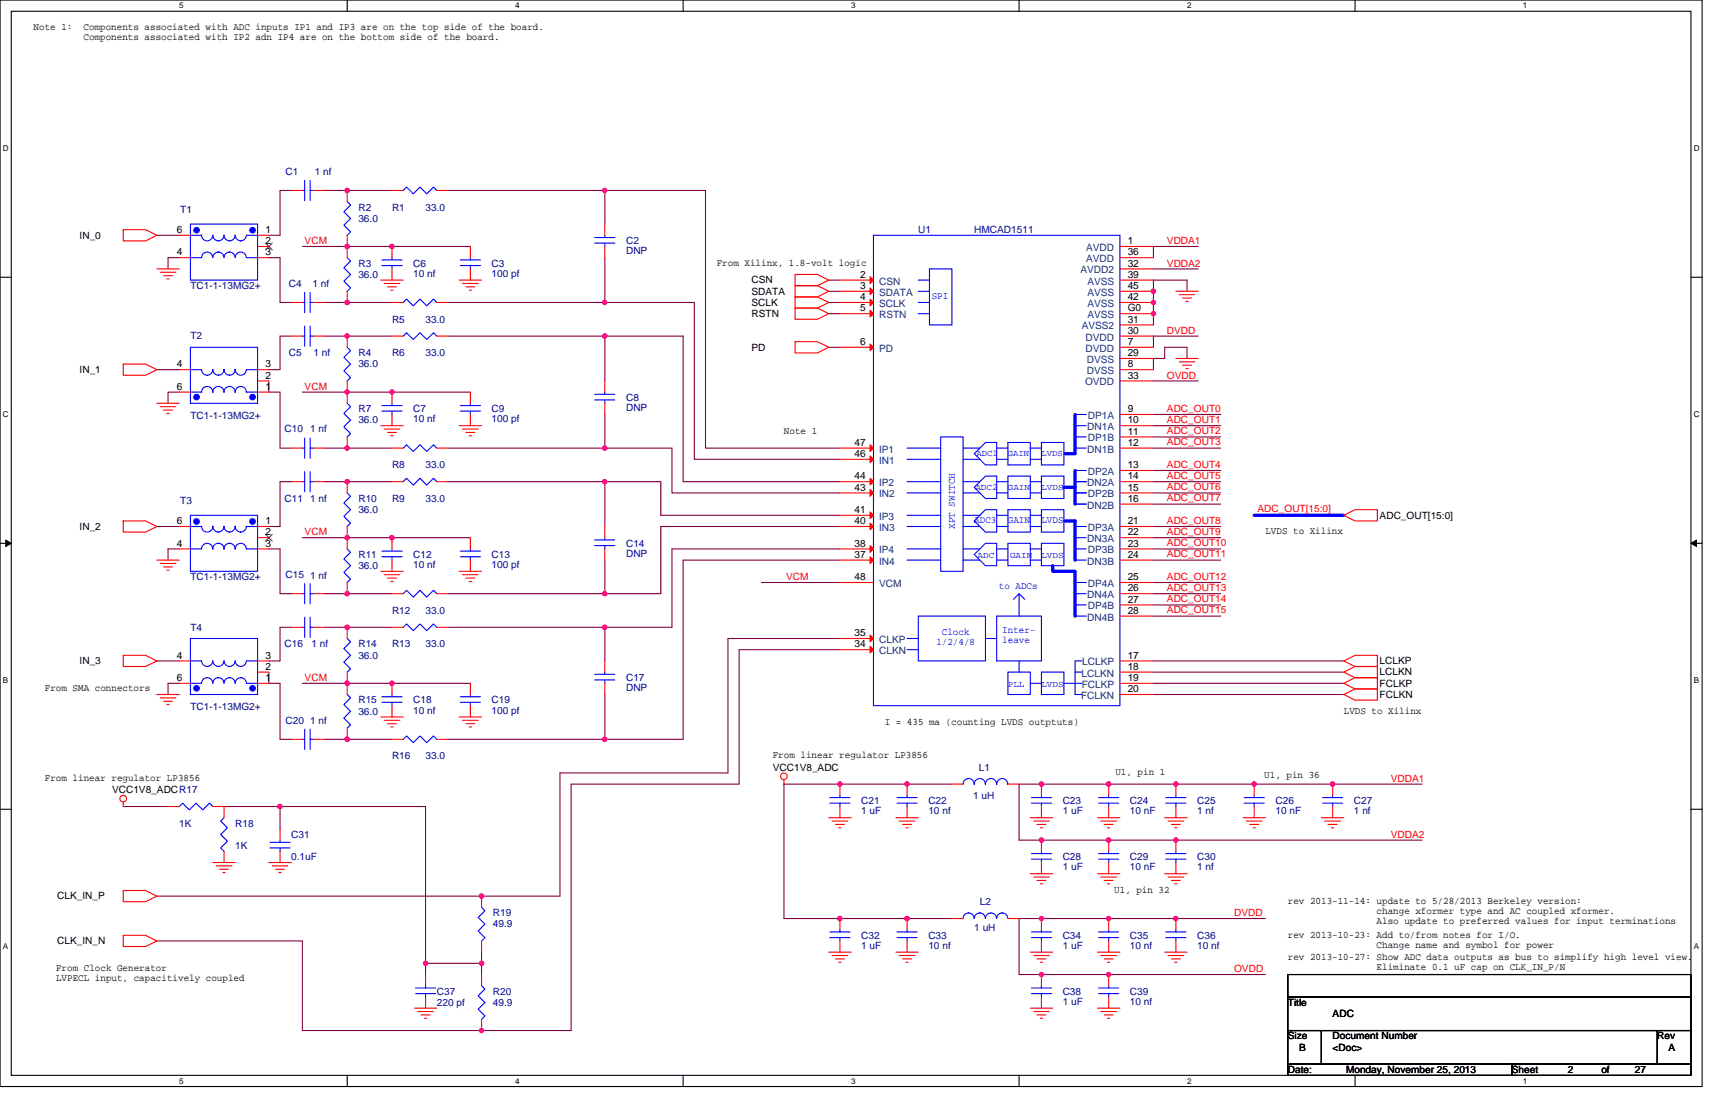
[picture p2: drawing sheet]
<svg xmlns="http://www.w3.org/2000/svg" width="432mm" height="279mm" viewBox="0 0 432 279" stroke-linecap="round" stroke-linejoin="round" font-family="sans-serif">
<path d="M0 0h428.6v273.5h-428.6zM2.8 2.8h422.9v267.9h-422.9z" fill="none" stroke="#000" stroke-width=".28"/>
<g fill="#fff">
<path d="M45.1 .3h1.1v2.3h-1.1z"/>
<path d="M45.1 271h1.1v2.2h-1.1z"/>
</g>
<path d="M87.4 0v2.8M87.4 270.7v2.8" fill="none" stroke="#000" stroke-width=".28"/>
<g fill="#fff">
<path d="M129.7 .3h1.1v2.3h-1.1z"/>
<path d="M129.7 271h1.1v2.2h-1.1z"/>
</g>
<path d="M172 0v2.8M172 270.7v2.8" fill="none" stroke="#000" stroke-width=".28"/>
<g fill="#fff">
<path d="M214.3 .3h1.1v2.3h-1.1z"/>
<path d="M214.3 271h1.1v2.2h-1.1z"/>
</g>
<path d="M256.6 0v2.8M256.6 270.7v2.8" fill="none" stroke="#000" stroke-width=".28"/>
<g fill="#fff">
<path d="M298.9 .3h1.1v2.3h-1.1z"/>
<path d="M298.9 271h1.1v2.2h-1.1z"/>
</g>
<path d="M341.2 0v2.8M341.2 270.7v2.8" fill="none" stroke="#000" stroke-width=".28"/>
<g fill="#fff">
<path d="M383.5 .3h1.1v2.3h-1.1z"/>
<path d="M383.5 271h1.1v2.2h-1.1z"/>
<path d="M.7 36.3h1.5v2.3h-1.5z"/>
<path d="M426.5 36.3h1.4v2.3h-1.4z"/>
<path d="M.7 103.3h1.5v2.2h-1.5z"/>
<path d="M426.5 103.3h1.4v2.2h-1.4z"/>
</g>
<path d="M0 69.8h2.8M425.7 69.8h2.9" fill="none" stroke="#000" stroke-width=".28"/>
<g fill="#fff">
<path d="M.7 170.2h1.4v2.3h-1.4z"/>
<path d="M426.5 170.2h1.3v2.3h-1.3z"/>
</g>
<path d="M0 136.8h2.8M425.7 136.8h2.9" fill="none" stroke="#000" stroke-width=".28"/>
<path d="M1.4 135.9l1.4 .9-1.4 .8zM425.7 136.8l1.4-.9v1.7z" fill="#000" stroke="#000" stroke-width=".25"/>
<g fill="#fff">
<path d="M.7 237.2h1.4v2.2h-1.4z"/>
<path d="M426.4 237.2h1.4v2.2h-1.4z"/>
</g>
<path d="M0 203.7h2.8M425.7 203.7h2.9M324.3 245.3h101.4v5.7h-101.4zM324.3 251h101.4v8.4h-101.4zM324.3 259.4h8.4v8.5h-8.4zM332.7 259.4h84.6v8.5h-84.6zM417.3 259.4h8.4v8.5h-8.4zM324.3 267.9h56.3v2.8h-56.3zM380.6 267.9h45.1v2.8h-45.1z" fill="none" stroke="#000" stroke-width=".28"/>
<g fill="none" stroke="#800040" stroke-width=".28">
<path d="M39.5 59.2h5.6M73.3 47.9h-2.8v11.3h-2.8M81.8 47.9h16.9M112.8 47.9h39.5M152.3 47.9v8.5M152.3 47.9h25.3v64.9h33.9M45.1 64.9h-2.8v2.8M67.7 64.9h2.8v11.2h2.8M76.1 62h42.3M98.7 76.1h-16.9M112.8 76.1h39.5M152.3 76.1h22.5v39.5h36.7"/>
<path d="M152.3 64.9v11.2M208.7 73.3h2.8M208.7 70.5h2.8M208.7 76.1h2.8M208.7 79h2.8M290.4 67.7h11.3M298.9 73.3v-2.8h-8.5v11.3M301.7 62h-11.3v2.9M39.5 93h5.6M45.1 98.7h-2.8v2.8M67.7 95.9v2.8h2.8v14.1h2.8M73.3 84.6h-2.8v8.4h-2.8"/>
<path d="M76.1 98.7h42.3M98.7 84.6h-16.9M112.8 84.6h39.5M152.3 84.6h19.7v36.6h39.5M152.3 84.6v11.3M208.7 87.4h2.8M290.4 95.9h11.3M298.9 90.2v-2.8h-5.7v2.8h-2.8v2.8M301.7 84.6h-11.3v2.8M98.7 112.8h-16.9M112.8 112.8h39.5M152.3 112.8h16.9v11.3h42.3"/>
<path d="M152.3 104.3v8.5M290.4 104.3h16.9M290.4 107.1h16.9M290.4 110h16.9M290.4 112.8h16.9M290.4 118.4h16.9M39.5 132.5h5.6M45.1 138.2h-2.8v2.8M67.7 138.2h2.8v11.2h2.8M73.3 121.2h-2.8v11.3h-2.8M76.1 135.3h42.3M81.8 121.2h16.9"/>
<path d="M112.8 121.2h39.5M152.3 121.2h14.1v8.5h45.1M152.3 121.2v11.3M211.5 138.2h-42.3v19.7h-16.9M211.5 132.5h-45.1v16.9h-14.1M290.4 121.2h16.9M290.4 124.1h16.9M290.4 126.9h16.9M290.4 132.5h16.9M290.4 135.3h16.9M290.4 138.2h16.9M73.3 157.9h-2.8v8.5h-2.8"/>
<path d="M81.8 149.4h16.9M98.7 157.9h-16.9M112.8 149.4h39.5M112.8 157.9h39.5M152.3 141v8.4M152.3 157.9v8.5M191.7 146.6h19.8M211.5 141h-39.5v45.1h-19.7M290.4 141h16.9M290.4 146.6h16.9M290.4 149.4h16.9M290.4 152.3h16.9"/>
<path d="M290.4 155.1h16.9M39.5 166.4h5.6M45.1 172h-2.8v2.8M67.7 169.2v2.8h2.8v14.1h2.8M118.4 172h-42.3M152.3 174.8v11.3M211.5 163.5h-25.4v33.9h-42.3v62h-67.7v-22.5h-36.6M211.5 160.7h-28.2v33.9h-42.3v31h-101.5M290.4 166.4h47.9M290.4 169.2h47.9M290.4 172h47.9M290.4 174.8h47.9"/>
<path d="M81.8 186.1h16.9M112.8 186.1h39.5M239.7 197.4h-42.3v33.8h42.3M358.1 197.4h-101.5v14.1h101.5M31 203h11.3M56.4 203h50.7v39.5M70.5 203v5.7M121.2 239.7v2.8M318.6 231.2h-62v14.1h62M107.1 242.5h14.1M107.1 242.5v2.8M121.2 242.5v2.8"/>
</g>
<g fill="#f0f" stroke="#f0f" stroke-width=".28">
<circle cx="121.2" cy="242.5" r=".56"/>
<circle cx="107.1" cy="242.5" r=".56"/>
<circle cx="121.2" cy="225.5" r=".55"/>
<circle cx="121.2" cy="259.4" r=".55"/>
<circle cx="290.4" cy="76.1" r=".55"/>
<circle cx="290.4" cy="78.9" r=".55"/>
<circle cx="228.4" cy="197.4" r=".56"/>
<circle cx="211.5" cy="197.4" r=".55"/>
<circle cx="152.2" cy="47.9" r=".55"/>
<circle cx="152.2" cy="76.1" r=".55"/>
<circle cx="152.2" cy="112.8" r=".55"/>
<circle cx="152.2" cy="84.6" r=".55"/>
<circle cx="152.2" cy="121.2" r=".55"/>
<circle cx="152.2" cy="149.4" r=".55"/>
<circle cx="152.2" cy="157.9" r=".56"/>
<circle cx="152.2" cy="186.1" r=".56"/>
<circle cx="279.1" cy="197.4" r=".55"/>
<circle cx="262.2" cy="197.4" r=".55"/>
<circle cx="296" cy="197.4" r=".55"/>
<circle cx="315.8" cy="197.4" r=".55"/>
<circle cx="335.5" cy="197.4" r=".55"/>
<circle cx="279.1" cy="211.5" r=".55"/>
<circle cx="262.2" cy="211.5" r=".55"/>
<circle cx="228.4" cy="231.2" r=".56"/>
<circle cx="211.5" cy="231.2" r=".55"/>
<circle cx="279.1" cy="231.2" r=".55"/>
<circle cx="262.2" cy="231.2" r=".55"/>
<circle cx="296" cy="231.2" r=".55"/>
<circle cx="279.1" cy="245.3" r=".55"/>
<circle cx="262.2" cy="245.3" r=".55"/>
<circle cx="290.4" cy="73.3" r=".56"/>
<circle cx="296" cy="211.5" r=".55"/>
<circle cx="87.4" cy="98.7" r=".56"/>
<circle cx="87.4" cy="84.6" r=".56"/>
<circle cx="87.4" cy="149.4" r=".56"/>
<circle cx="87.4" cy="157.9" r=".57"/>
<circle cx="87.4" cy="186.1" r=".57"/>
<circle cx="98.7" cy="62" r=".55"/>
<circle cx="87.4" cy="62" r=".56"/>
<circle cx="87.4" cy="47.9" r=".56"/>
<circle cx="87.4" cy="76.1" r=".56"/>
<circle cx="98.7" cy="98.7" r=".55"/>
<circle cx="87.4" cy="112.8" r=".56"/>
<circle cx="98.7" cy="135.3" r=".55"/>
<circle cx="87.4" cy="121.2" r=".56"/>
<circle cx="87.4" cy="135.3" r=".56"/>
<circle cx="70.5" cy="203" r=".55"/>
<circle cx="98.7" cy="172" r=".56"/>
<circle cx="87.4" cy="172" r=".57"/>
</g>
<path d="M270.7 104.3v9.9h-2.6M270.7 118.4v8.5M267.9 122.7h2.8M268.1 131.1h2.6v9.9M315.8 129.7h22.5M265 142.4v1.4h5.7v11.3" fill="none" stroke="#00f" stroke-width=".83"/>
<g fill="none" stroke="#f00" stroke-width=".28">
<path d="M31 57.8h5.7l2.8 1.4-2.8 1.4h-5.7zM45.1 59.2h2.8M64.9 59.2h2.8M73.3 47.9h2.8M79 47.9h2.8M87.4 47.9v2.9M87.4 59.2v5.7M98.7 47.9h2.8M110 47.9h2.8M152.3 56.4v2.8M39.5 67.7h5.6M40.3 68.5h4"/>
<path d="M41.2 69.4h2.2M42 70.2h.6M45.1 64.9h2.8M64.9 64.9h2.8M64.9 62h2.8M73.3 76.1h2.8M79 76.1h2.8M87.4 73.3v2.8M95.9 70.5h5.6M96.7 71.4h4M97.6 72.2h2.2M98.4 73h.6"/>
<path d="M98.7 62v2.9M98.7 67.7v2.8M98.7 76.1h2.8M110 76.1h2.8M115.6 70.5h5.6M116.5 71.4h3.9M117.3 72.2h2.2M118.2 73h.5M118.4 62v2.9M118.4 67.7v2.8M152.3 62v2.9M200.2 69.1h5.6l2.9 1.4-2.9 1.4h-5.6z"/>
<path d="M200.2 71.9h5.6l2.9 1.4-2.9 1.4h-5.6zM200.2 74.7h5.6l2.9 1.4-2.9 1.5h-5.6zM200.2 77.6h5.6l2.9 1.4-2.9 1.4h-5.6zM211.5 70.5h8.4M211.5 73.3h8.4M211.5 76.1h8.4M211.5 79h8.4M282 70.5h8.4M282 73.3h8.4M282 62h8.4M282 64.9h8.4M282 67.7h8.4"/>
<path d="M282 76.1h8.4M282 79h8.4M296.1 73.3h5.6M296.9 74.2h3.9M297.8 75h2.2M298.6 75.9h.5M31 91.7h5.7l2.8 1.3-2.8 1.5h-5.7zM45.1 98.7h2.8M45.1 93h2.8M64.9 98.7h2.8M64.9 93h2.8M64.9 95.9h2.8"/>
<path d="M73.3 84.6h2.8M79 84.6h2.8M87.4 95.9v5.6M87.4 84.6v2.8M98.7 98.7v2.8M98.7 84.6h2.8M110 84.6h2.8M118.4 98.7v2.8M152.3 95.9v2.8M200.2 86h5.6l2.9 1.4-2.9 1.4h-5.6zM211.5 87.4h8.4M282 81.8h8.4"/>
<path d="M282 84.6h8.4M282 90.2h8.4M282 93h8.4M282 87.4h8.4M282 95.9h8.4M296.1 90.2h5.6M296.9 91.1h3.9M297.8 91.9h2.2M298.6 92.8h.5M39.5 101.5h5.6M40.3 102.4h4M41.2 103.2h2.2"/>
<path d="M42 104.1h.6M73.3 112.8h2.8M79 112.8h2.8M87.4 110v2.8M95.9 107.1h5.6M96.7 108h4M97.6 108.8h2.2M98.4 109.7h.6M98.7 104.3v2.8M98.7 112.8h2.8M110 112.8h2.8M115.6 107.1h5.6"/>
<path d="M116.5 108h3.9M117.3 108.8h2.2M118.2 109.7h.5M118.4 104.3v2.8M152.3 101.5v2.8M211.5 112.8h8.4M211.5 115.6h8.4M282 104.3h8.4M282 107.1h8.4M282 110h8.4M282 112.8h8.4M282 118.4h8.4"/>
<path d="M31 131.1h5.7l2.8 1.4-2.8 1.4h-5.7zM45.1 132.5h2.8M45.1 138.2h2.8M64.9 132.5h2.8M64.9 138.2h2.8M64.9 135.3h2.8M73.3 121.2h2.8M79 121.2h2.8M87.4 121.2v2.9M87.4 132.5v5.7M98.7 135.3v2.9M98.7 121.2h2.8"/>
<path d="M110 121.2h2.8M118.4 135.3v2.9M152.3 132.5v2.8M152.3 138.2v2.8M211.5 124.1h8.4M211.5 138.2h8.4M211.5 132.5h8.4M211.5 129.7h8.4M211.5 121.2h8.4M282 121.2h8.4M282 124.1h8.4M282 126.9h8.4"/>
<path d="M282 132.5h8.4M282 135.3h8.4M282 138.2h8.4M338.3 129.7l2.9-1.4h5.6v2.8h-5.6zM39.5 141h5.6M40.3 141.8h4M41.2 142.7h2.2M42 143.5h.6M73.3 157.9h2.8M73.3 149.4h2.8M79 157.9h2.8M79 149.4h2.8"/>
<path d="M87.4 146.6v2.8M87.4 157.9v2.8M95.9 143.8h5.6M96.7 144.7h4M97.6 145.5h2.2M98.4 146.3h.6M98.7 141v2.8M98.7 157.9h2.8M98.7 149.4h2.8M110 157.9h2.8M110 149.4h2.8M115.6 143.8h5.6"/>
<path d="M116.5 144.7h3.9M117.3 145.5h2.2M118.2 146.3h.5M118.4 141v2.8M211.5 141h8.4M211.5 146.6h8.4M282 141h8.4M282 146.6h8.4M282 149.4h8.4M282 152.3h8.4M282 155.1h8.4M31 165h5.7l2.8 1.4-2.8 1.4h-5.7z"/>
<path d="M39.5 174.8h5.6M40.3 175.7h4M41.2 176.5h2.2M42 177.4h.6M45.1 172h2.8M45.1 166.4h2.8M64.9 172h2.8M64.9 166.4h2.8M64.9 169.2h2.8M87.4 169.2v5.6M98.7 172v2.8M98.7 177.6v2.9"/>
<path d="M118.4 172v2.8M118.4 177.6v2.9M152.3 166.4v2.8M152.3 172v2.8M211.5 160.7h8.4M211.5 163.5h8.4M282 169.2h8.4M282 172h8.4M282 166.4h8.4M282 174.8h8.4M338.3 166.4l2.9-1.4h5.6v2.8h-5.6zM338.3 169.2l2.9-1.4h5.6v2.8h-5.6z"/>
<path d="M338.3 172l2.9-1.4h5.6v2.8h-5.6zM338.3 174.8l2.9-1.4h5.6v2.8h-5.6zM73.3 186.1h2.8M79 186.1h2.8M87.4 183.3v2.8M95.9 180.5h5.6M96.7 181.3h4M97.6 182.2h2.2M98.4 183h.6M98.7 186.1h2.8M110 186.1h2.8M115.6 180.5h5.6"/>
<path d="M116.5 181.3h3.9M117.3 182.2h2.2M118.2 183h.5M197.4 196.3v1.1M211.5 197.4v2.8M228.4 197.4v2.8M239.7 197.4h2.8M253.8 197.4h2.8M262.2 197.4v2.8M279.1 197.4v2.8M296.1 197.4v2.8M315.8 197.4v2.8"/>
<path d="M335.5 197.4v2.8M31 201.9v1.1M42.3 203h2.8M53.6 203h2.8v2.8M53.6 217.1h5.6M54.4 218h4M55.3 218.8h2.2M56.1 219.6h.6M56.4 214.3v2.8M67.7 217.1h5.6M68.5 218h4M69.4 218.8h2.2"/>
<path d="M70.2 219.6h.6M70.5 208.7v2.8M70.5 214.3v2.8M208.7 205.8h5.6M209.5 206.7h3.9M210.4 207.5h2.2M211.2 208.4h.6M211.5 203v2.8M225.6 205.8h5.6M226.4 206.7h4M227.3 207.5h2.2M228.1 208.4h.6"/>
<path d="M228.4 203v2.8M259.4 205.8h5.6M259.4 219.9h5.6M260.2 206.7h4M261.1 207.5h2.3M261.9 208.4h.6M262.2 211.5v2.8M262.2 217.1v2.8M262.2 203v2.8M276.3 205.8h5.7M276.3 219.9h5.7M277.2 206.7h3.9"/>
<path d="M278 207.5h2.3M278.8 208.4h.6M279.1 211.5v2.8M279.1 217.1v2.8M279.1 203v2.8M293.2 205.8h5.7M293.2 219.9h5.7M294.1 206.7h3.9M294.9 207.5h2.3M295.8 208.4h.5M296.1 211.5v2.8M296.1 217.1v2.8"/>
<path d="M296.1 203v2.8M313 205.8h5.6M313.8 206.7h4M314.7 207.5h2.2M315.5 208.4h.6M315.8 203v2.8M332.7 205.8h5.6M333.5 206.7h4M334.4 207.5h2.3M335.2 208.4h.6M335.5 203v2.8M31 224.2h5.7l2.8 1.4-2.8 1.4h-5.7z"/>
<path d="M31 235.4h5.7l2.8 1.5-2.8 1.4h-5.7zM121.2 225.6v2.8M121.2 236.9v2.8M208.7 239.7h5.6M211.5 231.2v2.8M211.5 236.9v2.8M225.6 239.7h5.6M228.4 231.2v2.8M228.4 236.9v2.8M239.7 231.2h2.8M253.8 231.2h2.8M259.4 239.7h5.6"/>
<path d="M260.2 220.8h4M261.1 221.6h2.3M261.9 222.5h.6M262.2 231.2v2.8M262.2 236.9v2.8M276.3 239.7h5.7M277.2 220.8h3.9M278 221.6h2.3M278.8 222.5h.6M279.1 231.2v2.8M279.1 236.9v2.8M293.2 239.7h5.7"/>
<path d="M294.1 220.8h3.9M294.9 221.6h2.3M295.8 222.5h.5M296.1 231.2v2.8M296.1 236.9v2.8M104.3 253.8h5.7M105.2 254.6h3.9M106 255.5h2.3M106.9 256.3h.5M107.1 245.3v2.8M107.1 251v2.8M121.2 245.3v2.8"/>
<path d="M121.2 256.6v2.8M209.5 240.5h3.9M210.4 241.4h2.2M211.2 242.2h.6M226.4 240.5h4M227.3 241.4h2.2M228.1 242.2h.6M259.4 253.8h5.6M260.2 254.6h4M260.2 240.5h4M261.1 255.5h2.3M261.1 241.4h2.3"/>
<path d="M261.9 256.3h.6M261.9 242.2h.6M262.2 245.3v2.8M262.2 251v2.8M276.3 253.8h5.7M277.2 240.5h3.9M277.2 254.6h3.9M278 241.4h2.3M278 255.5h2.3M278.8 242.2h.6M278.8 256.3h.6M279.1 245.3v2.8"/>
<path d="M279.1 251v2.8M294.1 240.5h3.9M294.9 241.4h2.3M295.8 242.2h.5"/>
<circle cx="197.4" cy="195.4" r=".84"/>
<circle cx="31" cy="201" r=".84"/>
</g>
<g fill="none" stroke="#00f" stroke-width=".28">
<path d="M47.9 56.4h17v14.1h-17zM62 59.2a1.42 1.42 0 0 1-1.4 1.4 1.43 1.43 0 0 1-1.4-1.4 1.41 1.41 0 0 1-1.4 1.4 1.44 1.44 0 0 1-1.4-1.4 1.41 1.41 0 0 1-1.4 1.4 1.44 1.44 0 0 1-1.4-1.4 1.41 1.41 0 0 1-1.4 1.4 1.41 1.41 0 0 1-1.4-1.4h-2.9M62 59.2h2.9M76.1 47.9h.6M76.7 45.4v5.1M78.1 47.9h.9M78.1 45.4v5.1M87.4 50.8l.9 .8-1.7 1.7 1.7 1.7-1.7 1.7 1.7 1.7-.9 .8M101.5 47.9l.9-.8 1.7 1.7 1.6-1.7 1.7 1.7 1.7-1.7 .9 .8M149.7 59.8h5.1M152.3 59.2v.6M219.9 59.2h62.1v118.4h-62.1z"/>
<path d="M62 64.8a1.41 1.41 0 0 0-1.4-1.3 1.41 1.41 0 0 0-1.4 1.3 1.4 1.4 0 0 0-1.4-1.3 1.4 1.4 0 0 0-1.4 1.3 1.4 1.4 0 0 0-1.4-1.3 1.4 1.4 0 0 0-1.4 1.3 1.41 1.41 0 0 0-1.4-1.3 1.41 1.41 0 0 0-1.4 1.3l-2.9 .1M62 64.9h2.9M76.1 76.1h.6M76.7 73.6v5.1M78.1 76.1h.9M78.1 73.6v5.1M87.4 64.9l.9 .8-1.7 1.7 1.7 1.7-1.7 1.7 1.7 1.7-.9 .8M96.2 66.8h5M96.2 65.4h5M98.7 64.9v.5M98.7 66.8v.9M101.5 76.1l.9-.8 1.7 1.7 1.6-1.7 1.7 1.7 1.7-1.7 .9 .8"/>
<path d="M115.9 66.8h5.1M115.9 65.4h5.1M118.4 64.9v.5M118.4 66.8v.9M149.7 61.2h5.1M152.3 61.2v.8M231.2 70.5h2.8M231.2 73.3h2.8M231.2 76.1h2.8M231.2 79h2.8M234 67.7h5.7v14.1h-5.7zM47.9 87.4h17v14.1h-17z"/>
<path d="M62 98.7a1.39 1.39 0 0 0-1.4-1.4 1.38 1.38 0 0 0-1.4 1.4 1.4 1.4 0 0 0-1.4-1.4 1.38 1.38 0 0 0-1.4 1.4 1.4 1.4 0 0 0-1.4-1.4 1.38 1.38 0 0 0-1.4 1.4 1.41 1.41 0 0 0-1.4-1.4 1.41 1.41 0 0 0-1.4 1.4h-2.9M62 93a1.4 1.4 0 0 1-1.4 1.4 1.4 1.4 0 0 1-1.4-1.4 1.41 1.41 0 0 1-1.4 1.4 1.4 1.4 0 0 1-1.4-1.4 1.41 1.41 0 0 1-1.4 1.4 1.4 1.4 0 0 1-1.4-1.4 1.41 1.41 0 0 1-1.4 1.4 1.41 1.41 0 0 1-1.4-1.4h-2.9M62 93h2.9M62 98.7h2.9M76.1 84.6h.6M76.7 82.1v5M78.1 84.6h.9M78.1 82.1v5M87.4 87.4l.9 .9-1.7 1.7 1.7 1.7-1.7 1.6 1.7 1.7-.9 .9M101.5 84.6l.9-.8 1.7 1.6 1.6-1.6 1.7 1.6 1.7-1.6 .9 .8M149.7 99.3h5.1M152.3 98.7v.6"/>
<path d="M76.1 112.8h.6M76.7 110.3v5M76.7 118.7v5.1M78.1 112.8h.9M78.1 110.3v5M78.1 118.7v5.1M87.4 101.5l.9 .9-1.7 1.7 1.7 1.6-1.7 1.7 1.7 1.7-.9 .9M96.2 103.5h5M96.2 102.1h5M98.7 101.5v.6M98.7 103.5v.8M101.5 112.8l.9-.8 1.7 1.6 1.6-1.6 1.7 1.6 1.7-1.6 .9 .8"/>
<path d="M115.9 103.5h5.1M115.9 102.1h5.1M118.4 101.5v.6M118.4 103.5v.8M149.7 100.7h5.1M152.3 100.7v.8M228.4 112.8h8.5M228.4 115.6h8.5M236.9 110h5.6v33.8h-5.6zM242.5 112.8h4.2M242.5 115.6h4.2M245.3 114.2l2.8-2.8h2.9v5.6h-2.9z"/>
<path d="M251 112.8h2.8M251 115.6h2.8M253.8 119.8h5.6v5.7h-5.6zM253.8 111.4h5.6v5.6h-5.6zM259.4 115.6h2.8M259.4 112.8h2.8M262.2 111.4h5.7v5.6h-5.7zM262.2 119.8h5.7v5.7h-5.7zM270.7 104.3h2.8M270.7 112.8h2.8M270.7 110h2.8M270.7 107.1h2.8"/>
<path d="M270.7 118.4h2.8M47.9 129.7h17v14.1h-17zM62 138.2a1.4 1.4 0 0 0-1.4-1.4 1.4 1.4 0 0 0-1.4 1.4 1.4 1.4 0 0 0-1.4-1.4 1.38 1.38 0 0 0-1.4 1.4 1.4 1.4 0 0 0-1.4-1.4 1.38 1.38 0 0 0-1.4 1.4 1.41 1.41 0 0 0-1.4-1.4 1.41 1.41 0 0 0-1.4 1.4h-2.9M62 132.5a1.42 1.42 0 0 1-1.4 1.4 1.4 1.4 0 0 1-1.4-1.4 1.41 1.41 0 0 1-1.4 1.4 1.4 1.4 0 0 1-1.4-1.4 1.41 1.41 0 0 1-1.4 1.4 1.4 1.4 0 0 1-1.4-1.4 1.41 1.41 0 0 1-1.4 1.4 1.41 1.41 0 0 1-1.4-1.4h-2.9M62 138.2h2.9M62 132.5h2.9M76.1 121.2h.6M78.1 121.2h.9M87.4 124.1l.9 .8-1.7 1.7 1.7 1.7-1.7 1.7 1.7 1.7-.9 .8M87.4 138.2l.9 .8-1.7 1.7 1.7 1.7-1.7 1.7 1.7 1.7-.9 .8M96.2 138.7h5M98.7 138.2v.5"/>
<path d="M101.5 121.2l.9-.8 1.7 1.7 1.6-1.7 1.7 1.7 1.7-1.7 .9 .8M115.9 138.7h5.1M118.4 138.2v.5M149.7 137.3h5.1M149.7 135.9h5.1M152.3 135.3v.6M152.3 137.3v.9M228.4 121.2h8.5M228.4 124.1h8.5M228.4 129.7h8.5M228.4 132.5h8.5M228.4 138.2h8.5"/>
<path d="M242.5 121.2h4.2M242.5 124.1h4.2M242.5 129.7h4.2M242.5 132.5h4.2M242.5 138.2h4.2M245.3 139.6l2.8-2.8h2.9v5.6h-2.9zM245.3 122.7l2.8-2.9h2.9v5.7h-2.9zM248.1 128.3h2.9v5.6h-2.9l-2.8-2.8zM251 121.2h2.8M251 124.1h2.8M251 129.7h2.8M251 132.5h2.8"/>
<path d="M251 138.2h2.8M253.8 128.3h5.6v5.6h-5.6zM253.8 136.8h5.6v5.6h-5.6zM259.4 121.2h2.8M259.4 124.1h2.8M259.4 129.7h2.8M259.4 132.5h2.8M259.4 138.2h2.8M262.2 128.3h5.7v5.6h-5.7zM262.2 136.8h5.7v5.6h-5.7zM270.7 121.2h2.8M270.7 124.1h2.8"/>
<path d="M270.7 126.9h2.8M270.7 132.5h2.8M270.7 135.3h2.8M270.7 138.2h2.8M76.1 157.9h.6M76.1 149.4h.6M76.7 155.4v5M76.7 146.9v5.1M78.1 157.9h.9M78.1 149.4h.9M78.1 155.4v5M78.1 146.9v5.1"/>
<path d="M96.2 140.1h5M98.7 140.1v.9M101.5 157.9l.9-.8 1.7 1.7 1.6-1.7 1.7 1.7 1.7-1.7 .9 .8M101.5 149.4l.9-.8 1.7 1.7 1.6-1.7 1.7 1.7 1.7-1.7 .9 .8M115.9 140.1h5.1M118.4 140.1v.9M228.4 141h8.5M231.2 155.1h16.9v11.3h-16.9zM242.5 141h4.2M251 141h2.8M251 155.1h11.2v11.3h-11.2zM255.2 150.9l1.4-1.5v5.7"/>
<path d="M256.6 149.4l1.4 1.5M259.4 141h2.8M270.7 146.6h2.8M270.7 149.4h2.8M270.7 152.3h2.8M270.7 155.1h2.8M270.7 141h2.8M47.9 172h2.9M47.9 160.7h17v14.1h-17zM62 172a1.39 1.39 0 0 0-1.4-1.4 1.41 1.41 0 0 0-1.4 1.4 1.4 1.4 0 0 0-1.4-1.4 1.41 1.41 0 0 0-1.4 1.4 1.4 1.4 0 0 0-1.4-1.4 1.41 1.41 0 0 0-1.4 1.4 1.41 1.41 0 0 0-1.4-1.4 1.41 1.41 0 0 0-1.4 1.4M62 166.3a1.41 1.41 0 0 1-1.4 1.4 1.41 1.41 0 0 1-1.4-1.4 1.42 1.42 0 0 1-1.4 1.4 1.44 1.44 0 0 1-1.4-1.4 1.42 1.42 0 0 1-1.4 1.4 1.44 1.44 0 0 1-1.4-1.4 1.41 1.41 0 0 1-1.4 1.4 1.41 1.41 0 0 1-1.4-1.4l-2.9 .1M62 166.4h2.9"/>
<path d="M62 172h2.9M87.4 160.7l.9 .9-1.7 1.7 1.7 1.7-1.7 1.6 1.7 1.7-.9 .9M87.4 174.8l.9 .9-1.7 1.7 1.7 1.6-1.7 1.7 1.7 1.7-.9 .9M96.2 176.8h5M96.2 175.4h5M98.7 174.8v.6M98.7 176.8v.8M115.9 176.8h5.1M115.9 175.4h5.1M118.4 174.8v.6M118.4 176.8v.8M149.7 171.2h5.1"/>
<path d="M149.7 169.7h5.1M152.3 169.2v.5M152.3 171.2v.8M228.4 160.7h2.8M228.4 163.5h2.8M248.1 160.7h2.9M253.8 169.2h5.6v5.6h-5.6zM256.6 166.4v2.8M259.4 172h2.8M262.2 169.2h5.7v5.6h-5.7zM267.9 172h4.5M270.7 169.2h1.7"/>
<path d="M272.4 166.4h-1.7v8.4h1.7M76.1 186.1h.6M76.7 183.6v5M78.1 186.1h.9M78.1 183.6v5M101.5 186.1l.9-.8 1.7 1.6 1.6-1.6 1.7 1.6 1.7-1.6 .9 .8M242.5 197.4a1.38 1.38 0 0 1 1.4-1.4 1.4 1.4 0 0 1 1.4 1.4 1.38 1.38 0 0 1 1.4-1.4 1.4 1.4 0 0 1 1.4 1.4M248.1 197.4a1.41 1.41 0 0 1 1.4-1.4 1.41 1.41 0 0 1 1.4 1.4h.1a1.38 1.38 0 0 1 1.3-1.4 1.4 1.4 0 0 1 1.4 1.4M45.1 203l.9-.8 1.7 1.7 1.7-1.7 1.7 1.7 1.6-1.7 .9 .8M56.4 205.8l-.8 .9 1.7 1.7-1.7 1.7 1.7 1.7-1.7 1.6 .8 .9M68 213.4h5M68 212h5"/>
<path d="M70.5 211.5v.5M70.5 213.4v.9M208.9 202.2h5.1M208.9 200.8h5.1M211.5 200.2v.6M211.5 202.2v.8M225.8 202.2h5.1M225.8 200.8h5.1M228.4 200.2v.6M228.4 202.2v.8M259.7 216.3h5.1M259.7 214.9h5.1"/>
<path d="M259.7 202.2h5.1M259.7 200.8h5.1M262.2 214.3v.6M262.2 216.3v.8M262.2 200.2v.6M262.2 202.2v.8M276.6 216.3h5.1M276.6 214.9h5.1M276.6 202.2h5.1M276.6 200.8h5.1M279.1 214.3v.6M279.1 216.3v.8"/>
<path d="M279.1 200.2v.6M279.1 202.2v.8M293.5 216.3h5.1M293.5 214.9h5.1M293.5 202.2h5.1M293.5 200.8h5.1M296.1 214.3v.6M296.1 216.3v.8M296.1 200.2v.6M296.1 202.2v.8M313.2 202.2h5.1M313.2 200.8h5.1"/>
<path d="M315.8 200.2v.6M315.8 202.2v.8M333 202.2h5.1M333 200.8h5.1M335.5 200.2v.6M335.5 202.2v.8M121.2 228.4l.9 .8-1.7 1.7 1.7 1.7-1.7 1.7 1.7 1.7-.9 .9M208.9 236h5.1M208.9 234.6h5.1M211.5 234v.6M211.5 236v.9M225.8 236h5.1"/>
<path d="M225.8 234.6h5.1M228.4 234v.6M228.4 236v.9M242.5 231.2a1.38 1.38 0 0 1 1.4-1.4 1.4 1.4 0 0 1 1.4 1.4 1.41 1.41 0 0 1 1.4-1.4 1.4 1.4 0 0 1 1.4 1.4M248.1 231.2a1.41 1.41 0 0 1 1.4-1.4 1.41 1.41 0 0 1 1.4 1.4 1.42 1.42 0 0 1 1.4-1.4 1.4 1.4 0 0 1 1.4 1.4M259.7 236h5.1M259.7 234.6h5.1M262.2 234v.6M262.2 236v.9M276.6 236h5.1M276.6 234.6h5.1M279.1 234v.6"/>
<path d="M279.1 236v.9M293.5 236h5.1M293.5 234.6h5.1M296.1 234v.6M296.1 236v.9M104.6 250.1h5.1M104.6 248.7h5.1M107.1 248.1v.6M107.1 250.1v.9M121.2 248.1l.9 .9-1.7 1.7 1.7 1.6-1.7 1.7 1.7 1.7-.9 .9M259.7 250.1h5.1M259.7 248.7h5.1"/>
<path d="M262.2 248.1v.6M262.2 250.1v.9M276.6 250.1h5.1M276.6 248.7h5.1M279.1 248.1v.6M279.1 250.1v.9"/>
</g>
<g fill="#f00" stroke="#f00" stroke-width=".28">
<path d="M219.1 123.2l.8 .9-.8 .8z"/>
<path d="M219.1 140.1l.8 .9-.8 .8z"/>
<path d="M219.1 137.3l.8 .9-.8 .8z"/>
<path d="M219.1 131.7l.8 .8-.8 .9z"/>
<path d="M219.1 112l.8 .8-.8 .8z"/>
<path d="M219.1 114.8l.8 .8-.8 .9z"/>
<path d="M219.1 128.9l.8 .8-.8 .9z"/>
<path d="M219.1 120.4l.8 .8-.8 .9z"/>
<path d="M219.1 69.7l.8 .8-.8 .9z"/>
<path d="M219.1 72.5l.8 .8-.8 .9z"/>
<path d="M219.1 75.3l.8 .8-.8 .9z"/>
<path d="M219.1 78.1l.8 .9-.8 .8z"/>
<path d="M219.1 159.9l.8 .8-.8 .9z"/>
<path d="M219.1 162.7l.8 .8-.8 .9z"/>
<path d="M219.1 86.6l.8 .8-.8 .9z"/>
</g>
<g fill="#00f" stroke="#00f" stroke-width=".28">
<circle cx="49.5" cy="57.9" r=".7"/>
<circle cx="63.6" cy="57.9" r=".7"/>
<circle cx="49.5" cy="99.9" r=".7"/>
<circle cx="63.6" cy="99.9" r=".7"/>
<circle cx="49.5" cy="173.3" r=".7"/>
<circle cx="63.6" cy="173.3" r=".7"/>
<circle cx="49.5" cy="131.3" r=".7"/>
<circle cx="63.6" cy="131.3" r=".7"/>
</g>
<path d="M66.8 61.2l1.8 1.7M68.5 61.2l-1.7 1.7M66.8 134.5l1.8 1.7M68.5 134.5l-1.7 1.7" fill="none" stroke="#804000" stroke-width=".25"/>
<g font-size="2.5">
<text x="8.5" y="7.6">Note 1:</text>
<text x="21" y="7.6">Components associated with ADC inputs IP1 and IP3 are on the top side of the board.</text>
<text x="21" y="10.2">Components associated with IP2 adn IP4 are on the bottom side of the board.</text>
<text x="44.6" y="58.6">6</text>
<text x="66.8" y="58.6">1</text>
<text x="20" y="60">IN_0</text>
<text x="44.6" y="64.3">4</text>
<text x="66.8" y="64.3">3</text>
<text x="66.8" y="61.4">2</text>
<text x="283.9" y="61.4">1</text>
<text x="283.9" y="64.3">36</text>
<text x="180.5" y="66.8">From Xilinx, 1.8-volt logic</text>
<text x="189.2" y="71.3">CSN</text>
<text x="216.5" y="69.9">2</text>
<text x="283.9" y="67.1">32</text>
<text x="283.9" y="69.9">39</text>
<text x="189.2" y="74.1">SDATA</text>
<text x="189.2" y="77">SCLK</text>
<text x="216.5" y="72.7">3</text>
<text x="216.5" y="75.5">4</text>
<text x="283.9" y="72.7">45</text>
<text x="283.9" y="75.5">42</text>
<text x="189.2" y="79.8">RSTN</text>
<text x="216.5" y="78.4">5</text>
<text x="283.9" y="81.2">31</text>
<text x="283.9" y="78.4">G0</text>
<text x="189.2" y="88.2">PD</text>
<text x="216.5" y="86.8">6</text>
<text x="283.9" y="89.6">29</text>
<text x="283.9" y="84">30</text>
<text x="283.9" y="86.8">7</text>
<text x="20" y="93.9">IN_1</text>
<text x="44.6" y="92.5">4</text>
<text x="66.8" y="92.5">3</text>
<text x="66.8" y="95.3">2</text>
<text x="283.9" y="95.3">33</text>
<text x="283.9" y="92.5">8</text>
<text x="44.6" y="98.1">6</text>
<text x="66.8" y="98.1">1</text>
<text x="283.9" y="103.7">9</text>
<text x="283.9" y="106.6">10</text>
<text x="197.4" y="109.1">Note 1</text>
<text x="215.1" y="112.2">47</text>
<text x="283.9" y="109.4">11</text>
<text x="283.9" y="112.2">12</text>
<text x="215.1" y="115">46</text>
<text x="283.9" y="117.8">13</text>
<text x="215.1" y="123.5">43</text>
<text x="215.1" y="120.7">44</text>
<text x="283.9" y="120.7">14</text>
<text x="283.9" y="123.5">15</text>
<text x="44.6" y="131.9">6</text>
<text x="66.8" y="131.9">1</text>
<text x="215.1" y="131.9">40</text>
<text x="215.1" y="129.1">41</text>
<text x="283.9" y="126.3">16</text>
<text x="283.9" y="131.9">21</text>
<text x="347.4" y="130.5">ADC_OUT[15:0]</text>
<text x="20" y="133.4">IN_2</text>
<text x="44.6" y="137.6">4</text>
<text x="66.8" y="137.6">3</text>
<text x="66.8" y="134.7">2</text>
<text x="215.1" y="137.6">38</text>
<text x="283.9" y="134.7">22</text>
<text x="283.9" y="137.6">23</text>
<text x="318.6" y="134.5">LVDS to Xilinx</text>
<text x="215.1" y="140.4">37</text>
<text x="283.9" y="140.4">24</text>
<text x="215.1" y="146">48</text>
<text x="283.9" y="146">25</text>
<text x="283.9" y="148.8">26</text>
<text x="283.9" y="151.7">27</text>
<text x="283.9" y="154.5">28</text>
<text x="215.1" y="160.1">35</text>
<text x="20" y="167.2">IN_3</text>
<text x="44.6" y="165.8">4</text>
<text x="66.8" y="165.8">3</text>
<text x="215.1" y="162.9">34</text>
<text x="283.9" y="165.8">17</text>
<text x="347.4" y="167.2">LCLKP</text>
<text x="11.3" y="174">From SMA connectors</text>
<text x="44.6" y="171.4">6</text>
<text x="66.8" y="171.4">1</text>
<text x="66.8" y="168.6">2</text>
<text x="283.9" y="168.6">18</text>
<text x="283.9" y="171.4">19</text>
<text x="347.4" y="170">LCLKN</text>
<text x="347.4" y="172.8">FCLKP</text>
<text x="283.9" y="174.2">20</text>
<text x="338.3" y="179.6">LVDS to Xilinx</text>
<text x="347.4" y="175.7">FCLKN</text>
<text x="222.8" y="182.5">I = 435 ma (counting LVDS outptuts)</text>
<text x="194.6" y="190.9">From linear regulator LP3856</text>
<text x="11.3" y="196.6">From linear regulator LP3856</text>
<text x="194.6" y="194">VCC1V8_ADC</text>
<text x="280.8" y="195.1">U1, pin 1</text>
<text x="318.3" y="195.7">U1, pin 36</text>
<text x="28.2" y="199.6">VCC1V8_ADCR17</text>
<text x="14.4" y="226.4">CLK_IN_P</text>
<text x="280.5" y="224.7">U1, pin 32</text>
<text x="324.3" y="227.6">rev 2013-11-14: update to 5/28/2013 Berkeley version:</text>
<text x="346.6" y="230.1">change xformer type and AC coupled xformer.</text>
<text x="346.6" y="232.6">Also update to preferred values for input terminations</text>
<text x="14.4" y="237.7">CLK_IN_N</text>
<text x="324.3" y="236">rev 2013-10-23: Add to/from notes for I/O.</text>
<text x="346.6" y="238.5">Change name and symbol for power</text>
<text x="14.1" y="244.5">From Clock Generator</text>
<text x="324.3" y="241.7">rev 2013-10-27: Show ADC data outputs as bus to simplify high level view.</text>
<text x="346.6" y="244.2">Eliminate 0.1 uF cap on CLK_IN_P/N</text>
<text x="14.1" y="247">LVPECL input, capacitively coupled</text>
<text x="324.3" y="253.2">Title</text>
<text x="335.5" y="256">ADC</text>
<text x="324.3" y="261.6">Size</text>
<text x="335.5" y="261.6">Document Number</text>
<text x="417.3" y="261.6">Rev</text>
<text x="327.1" y="264.5">B</text>
<text x="335.5" y="264.5">&lt;Doc&gt;</text>
<text x="420.1" y="264.5">A</text>
<text x="324.3" y="270.1">Date:</text>
<text x="338.9" y="270.1">Monday, November 25, 2013</text>
<text x="380.6" y="270.1">Sheet</text>
<text x="394.7" y="270.1">2</text>
<text x="403.2" y="270.1">of</text>
<text x="411.6" y="270.1">27</text>
</g>
<g font-size="2.5" fill="#000080">
<text x="71.9" y="44">C1</text>
<text x="79.2" y="44">1 nf</text>
<text x="45.4" y="53.6">T1</text>
<text x="90.2" y="53">R2</text>
<text x="98.7" y="53">R1</text>
<text x="107.1" y="53">33.0</text>
<text x="90.2" y="55.8">36.0</text>
<text x="231.2" y="58.7">U1</text>
<text x="245.3" y="58.7">HMCAD1511</text>
<text x="157.6" y="61.5">C2</text>
<text x="157.6" y="64">DNP</text>
<text x="90.2" y="67.1">R3</text>
<text x="90.2" y="69.9">36.0</text>
<text x="104.1" y="67.1">C6</text>
<text x="104.1" y="69.6">10 nf</text>
<text x="123.8" y="67.1">C3</text>
<text x="123.8" y="69.6">100 pf</text>
<text x="47.9" y="72.7">TC1-1-13MG2+</text>
<text x="72.7" y="72.2">C4</text>
<text x="78.7" y="72.2">1 nf</text>
<text x="98.7" y="81.2">R5</text>
<text x="107.1" y="81.2">33.0</text>
<text x="47.9" y="85.4">T2</text>
<text x="72.7" y="89.7">C5</text>
<text x="79" y="89.7">1 nf</text>
<text x="90.2" y="89.7">R4</text>
<text x="98.7" y="89.7">R6</text>
<text x="107.1" y="89.7">33.0</text>
<text x="90.2" y="92.5">36.0</text>
<text x="157.6" y="100.9">C8</text>
<text x="47.9" y="105.5">TC1-1-13MG2+</text>
<text x="90.2" y="103.8">R7</text>
<text x="90.2" y="106.6">36.0</text>
<text x="104.1" y="103.8">C7</text>
<text x="104.1" y="106.3">10 nf</text>
<text x="123.8" y="103.8">C9</text>
<text x="123.8" y="106.3">100 pf</text>
<text x="157.6" y="103.5">DNP</text>
<text x="71.6" y="108.8">C10</text>
<text x="78.1" y="108.8">1 nf</text>
<text x="98.7" y="117.9">R8</text>
<text x="107.1" y="117.9">33.0</text>
<text x="45.4" y="126.9">T3</text>
<text x="71.6" y="126.3">C11</text>
<text x="78.1" y="126.3">1 nf</text>
<text x="90.2" y="126.3">R10</text>
<text x="90.2" y="129.1">36.0</text>
<text x="98.7" y="126.3">R9</text>
<text x="107.1" y="126.3">33.0</text>
<text x="157.6" y="137.6">C14</text>
<text x="90.2" y="140.4">R11</text>
<text x="90.2" y="143.2">36.0</text>
<text x="104.1" y="140.4">C12</text>
<text x="104.1" y="142.9">10 nf</text>
<text x="123.8" y="140.4">C13</text>
<text x="123.8" y="142.9">100 pf</text>
<text x="157.6" y="140.1">DNP</text>
<text x="47.9" y="146">TC1-1-13MG2+</text>
<text x="71.9" y="145.5">C15</text>
<text x="78.1" y="145.8">1 nf</text>
<text x="98.7" y="154.5">R12</text>
<text x="107.1" y="154.5">33.0</text>
<text x="47.9" y="158.7">T4</text>
<text x="71.6" y="163">C16</text>
<text x="78.4" y="163">1 nf</text>
<text x="90.2" y="163">R14</text>
<text x="90.2" y="165.8">36.0</text>
<text x="98.7" y="163">R13</text>
<text x="107.1" y="163">33.0</text>
<text x="157.6" y="171.4">C17</text>
<text x="157.6" y="174">DNP</text>
<text x="47.9" y="178.8">TC1-1-13MG2+</text>
<text x="90.2" y="177.1">R15</text>
<text x="90.2" y="179.9">36.0</text>
<text x="104.1" y="177.1">C18</text>
<text x="104.1" y="179.6">10 nf</text>
<text x="123.8" y="177.1">C19</text>
<text x="123.8" y="179.6">100 pf</text>
<text x="71.9" y="182.1">C20 1 nf</text>
<text x="98.7" y="191.2">R16</text>
<text x="107.1" y="191.2">33.0</text>
<text x="246.4" y="194">L1</text>
<text x="216.8" y="202.4">C21</text>
<text x="233.7" y="202.4">C22</text>
<text x="245" y="201">1 uH</text>
<text x="267.6" y="202.4">C23</text>
<text x="284.5" y="202.4">C24</text>
<text x="301.4" y="202.4">C25</text>
<text x="321.1" y="202.4">C26</text>
<text x="340.9" y="202.4">C27</text>
<text x="45.1" y="208.1">1K</text>
<text x="59.2" y="208.1">R18</text>
<text x="216.8" y="205">1 uF</text>
<text x="233.7" y="205">10 nf</text>
<text x="267.6" y="205">1 uF</text>
<text x="284.5" y="205">10 nF</text>
<text x="301.4" y="205">1 nf</text>
<text x="321.1" y="205">10 nF</text>
<text x="340.9" y="205">1 nf</text>
<text x="59.2" y="213.7">1K</text>
<text x="73.3" y="210.9">C31</text>
<text x="73.3" y="216.5">0.1uF</text>
<text x="267.6" y="216.5">C28</text>
<text x="267.6" y="219.1">1 uF</text>
<text x="284.5" y="216.5">C29</text>
<text x="284.5" y="219.1">10 nF</text>
<text x="301.4" y="216.5">C30</text>
<text x="301.4" y="219.1">1 nf</text>
<text x="246.7" y="227.8">L2</text>
<text x="124.1" y="230.6">R19</text>
<text x="124.1" y="233.4">49.9</text>
<text x="216.8" y="236.3">C32</text>
<text x="216.8" y="238.8">1 uF</text>
<text x="233.7" y="236.3">C33</text>
<text x="233.7" y="238.8">10 nf</text>
<text x="245.3" y="234.3">1 uH</text>
<text x="267.6" y="236.3">C34</text>
<text x="267.6" y="238.8">1 uF</text>
<text x="284.5" y="236.3">C35</text>
<text x="284.5" y="238.8">10 nf</text>
<text x="301.4" y="236.3">C36</text>
<text x="301.4" y="238.8">10 nf</text>
<text x="110" y="250.4">C37</text>
<text x="124.1" y="250.4">R20</text>
<text x="267.6" y="250.4">C38</text>
<text x="284.5" y="250.4">C39</text>
<text x="110" y="253.2">220 pf</text>
<text x="124.1" y="253.2">49.9</text>
<text x="267.6" y="252.9">1 uF</text>
<text x="284.5" y="252.9">10 nf</text>
</g>
<g font-size="2.5" fill="#f00">
<text x="76.7" y="61.5">VCM</text>
<text x="293.8" y="61.5">VDDA1</text>
<text x="293.8" y="67.1">VDDA2</text>
<text x="293.8" y="84">DVDD</text>
<text x="293.8" y="95.3">OVDD</text>
<text x="76.7" y="98.1">VCM</text>
<text x="293.8" y="103.7">ADC_OUT0</text>
<text x="293.8" y="106.5">ADC_OUT1</text>
<text x="293.8" y="109.3">ADC_OUT2</text>
<text x="293.8" y="112.1">ADC_OUT3</text>
<text x="293.8" y="117.8">ADC_OUT4</text>
<text x="293.8" y="120.6">ADC_OUT5</text>
<text x="293.8" y="123.4">ADC_OUT6</text>
<text x="293.8" y="126.2">ADC_OUT7</text>
<text x="293.8" y="131.8">ADC_OUT8</text>
<text x="316.6" y="128.8">ADC_OUT[15:0]</text>
<text x="76.7" y="134.8">VCM</text>
<text x="293.8" y="134.7">ADC_OUT9</text>
<text x="293.8" y="137.5">ADC_OUT10</text>
<text x="293.8" y="140.3">ADC_OUT11</text>
<text x="198" y="146">VCM</text>
<text x="293.8" y="145.9">ADC_OUT12</text>
<text x="293.8" y="148.8">ADC_OUT13</text>
<text x="293.8" y="151.6">ADC_OUT14</text>
<text x="293.8" y="154.4">ADC_OUT15</text>
<text x="76.7" y="171.4">VCM</text>
<text x="350.2" y="196.8">VDDA1</text>
<text x="350.2" y="210.9">VDDA2</text>
<text x="310.7" y="230.6">DVDD</text>
<text x="310.7" y="244.7">OVDD</text>
</g>
<g font-size="2.5" fill="#004080">
<text x="273.5" y="63.2">AVDD</text>
<text x="273.5" y="66">AVDD</text>
<text x="221.3" y="71.6">CSN</text>
<text x="272.1" y="68.8">AVDD2</text>
<text x="273.8" y="71.6">AVSS</text>
<text x="221.3" y="74.5">SDATA</text>
<text x="221.3" y="77.3">SCLK</text>
<text x="273.8" y="74.5">AVSS</text>
<text x="273.8" y="77.3">AVSS</text>
<text x="221.3" y="80.1">RSTN</text>
<text x="272.4" y="82.9">AVSS2</text>
<text x="273.8" y="80.1">AVSS</text>
<text x="221.3" y="88.6">PD</text>
<text x="273.3" y="85.7">DVDD</text>
<text x="273.3" y="88.6">DVDD</text>
<text x="273.6" y="91.4">DVSS</text>
<text x="273.6" y="94.2">DVSS</text>
<text x="273.2" y="97">OVDD</text>
<text x="273.9" y="105.5">DP1A</text>
<text x="221.3" y="113.9">IP1</text>
<text x="273.7" y="108.3">DN1A</text>
<text x="273.7" y="113.9">DN1B</text>
<text x="273.9" y="111.1">DP1B</text>
<text x="221.3" y="116.8">IN1</text>
<text x="273.9" y="119.6">DP2A</text>
<text x="221.3" y="125.2">IN2</text>
<text x="221.3" y="122.4">IP2</text>
<text x="273.7" y="122.4">DN2A</text>
<text x="273.9" y="125.2">DP2B</text>
<text x="221.3" y="130.9">IP3</text>
<text x="273.7" y="128">DN2B</text>
<text x="221.3" y="133.7">IN3</text>
<text x="273.7" y="136.5">DN3A</text>
<text x="273.9" y="133.7">DP3A</text>
<text x="221.3" y="142.1">IN4</text>
<text x="221.3" y="139.3">IP4</text>
<text x="273.7" y="142.1">DN3B</text>
<text x="273.9" y="139.3">DP3B</text>
<text x="221.3" y="147.8">VCM</text>
<text x="273.9" y="147.8">DP4A</text>
<text x="273.7" y="150.6">DN4A</text>
<text x="273.9" y="153.4">DP4B</text>
<text x="221.3" y="161.9">CLKP</text>
<text x="273.7" y="156.2">DN4B</text>
<text x="221.3" y="164.7">CLKN</text>
<text x="272.5" y="167.5">LCLKP</text>
<text x="272.3" y="170.3">LCLKN</text>
<text x="272.4" y="173.1">FCLKP</text>
<text x="272.2" y="176">FCLKN</text>
</g>
<g font-size="2.5" fill="#00f">
<text x="234.6" y="75.3">SPI</text>
<text x="245.3" y="131.7">ADC3</text>
<text x="253.8" y="131.7">GAIN</text>
<text x="262.2" y="131.7">LVDS</text>
<text x="240.4" y="133.1" transform="rotate(-90 240.4 133.1)">XPT SWITCH</text>
<text x="251.5" y="148.3">to ADCs</text>
<text x="237.2" y="159.9">Clock</text>
<text x="252.3" y="159.3">Inter-</text>
<text x="252.3" y="161.8">leave</text>
<text x="235.8" y="162.4">1/2/4/8</text>
</g>
<g font-size="2.2" fill="#00f">
<text x="245.9" y="114.9">ADC1</text>
<text x="253.8" y="114.9">GAIN</text>
<text x="262.2" y="114.9">LVDS</text>
<text x="245.6" y="123.3">ADC2</text>
<text x="253.8" y="123.3">GAIN</text>
<text x="262.2" y="123.3">LVDS</text>
<text x="246.1" y="140.5">ADC</text>
<text x="254.3" y="140.5">GAIN</text>
<text x="262.2" y="140.5">LVDS</text>
<text x="253.8" y="173">PLL</text>
<text x="262.2" y="173">LVDS</text>
</g>
<g font-size="2">
<text x="45.1" y="2.1">5</text>
<text x="129.7" y="2.1">4</text>
<text x="214.3" y="2.1">3</text>
<text x="298.9" y="2.1">2</text>
<text x="383.5" y="2.1">1</text>
<text x=".7" y="38.1">D</text>
<text x="426.5" y="38.1">D</text>
<text x=".7" y="105.1">C</text>
<text x="426.5" y="105.1">C</text>
<text x=".7" y="172">B</text>
<text x="426.5" y="172">B</text>
<text x=".7" y="239">A</text>
<text x="426.5" y="239">A</text>
<text x="45.1" y="272.8">5</text>
<text x="129.7" y="272.8">4</text>
<text x="214.3" y="272.8">3</text>
<text x="298.9" y="272.8">2</text>
<text x="383.5" y="272.8">1</text>
</g>
</svg>
